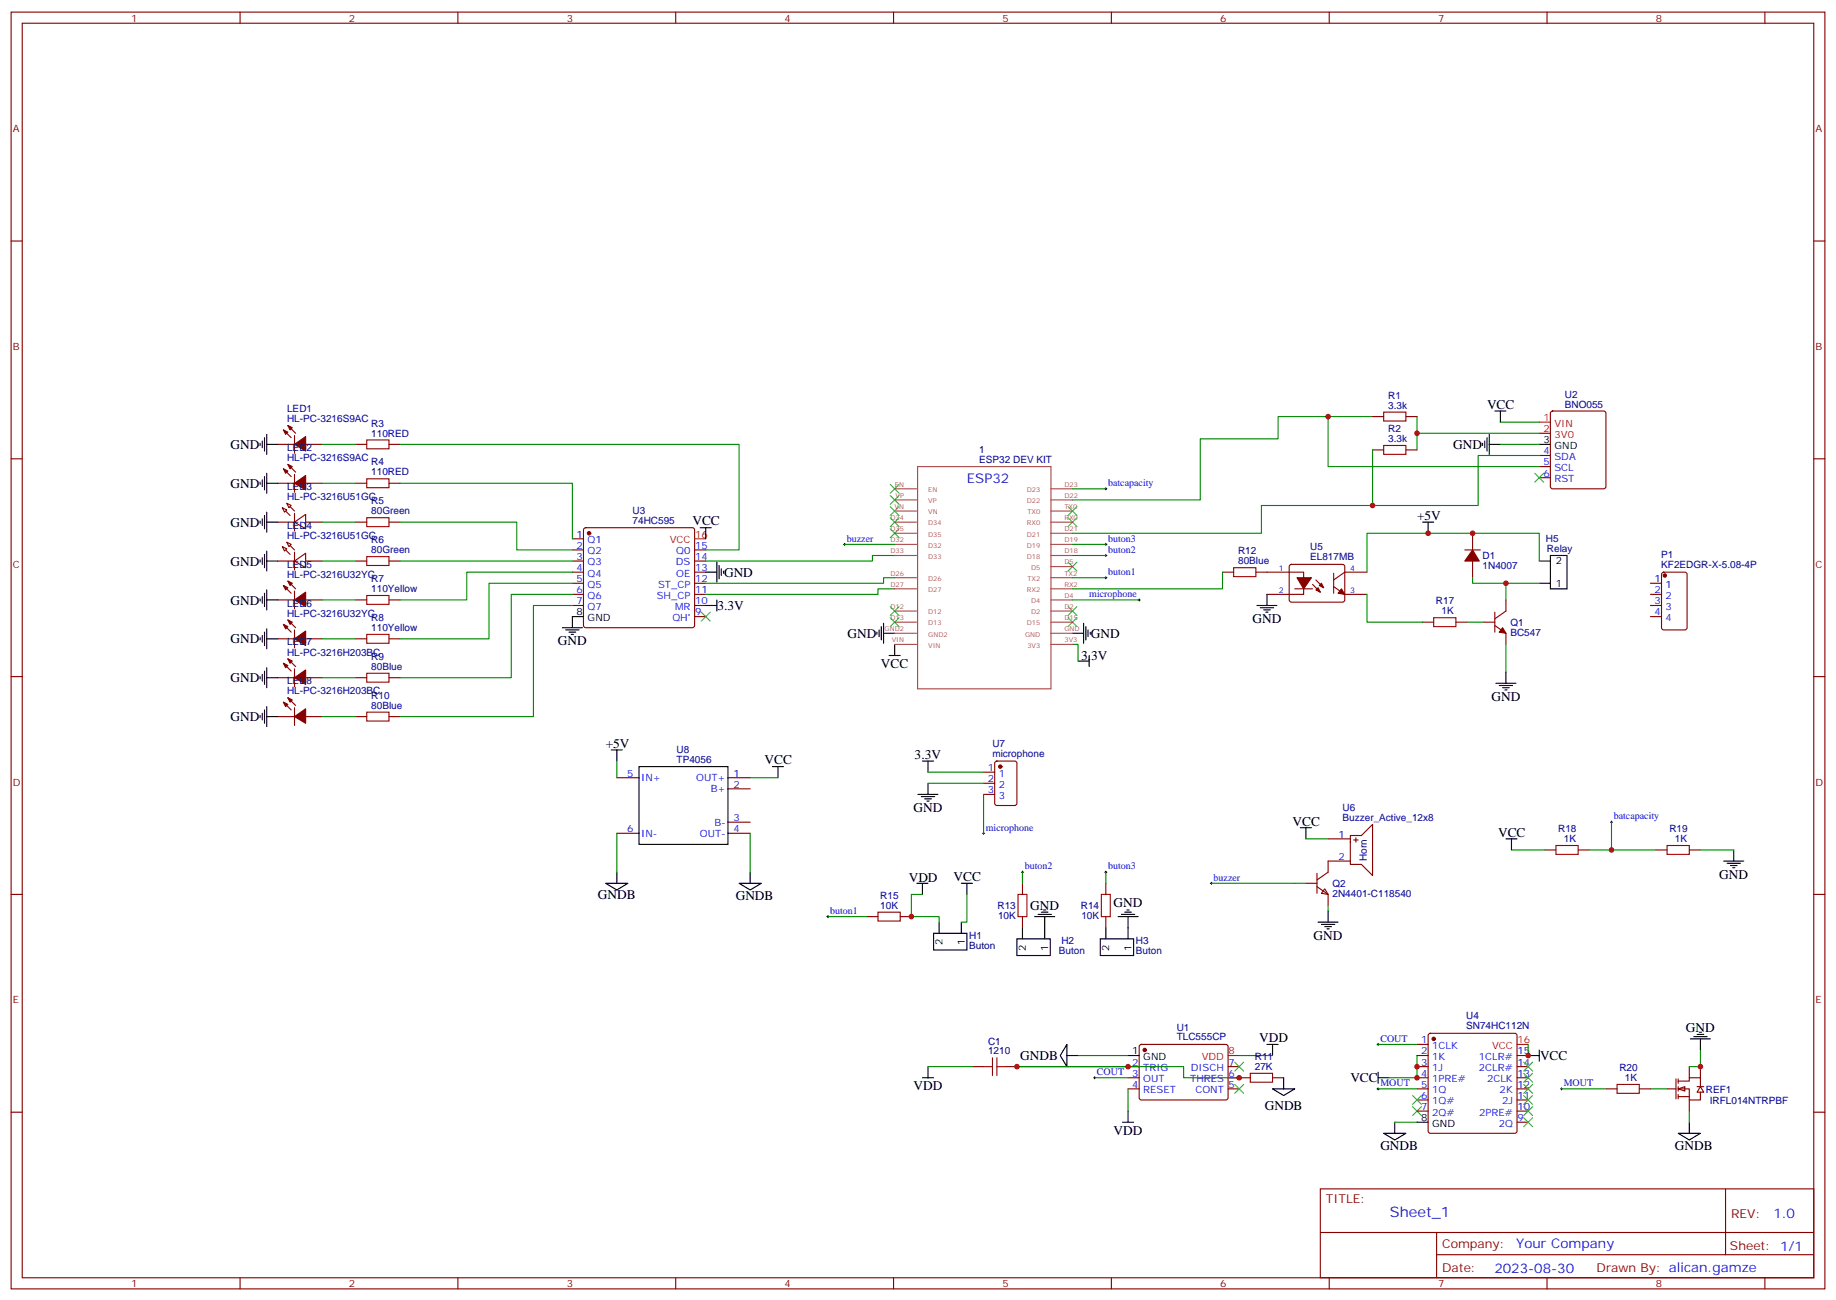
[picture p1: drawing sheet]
<svg xmlns="http://www.w3.org/2000/svg" width="583mm" height="413mm" viewBox="0 0 583 413" stroke-linecap="round" stroke-linejoin="round" font-family="sans-serif">
<g fill="none" stroke="#870000" stroke-width=".35">
<path d="M3.5 3.8h575.8v405.4h-575.8zM7.1 7.4h568.6v398.3h-568.6zM76.2 3.8v3.6M145.3 3.8v3.6M214.5 3.8v3.6M283.6 3.8v3.6M352.8 3.8v3.6M421.9 3.8v3.6M491.1 3.8v3.6M560.2 3.8v3.6M3.5 76.5h3.6M575.7 76.5h3.6"/>
<path d="M90 136.5l2.4 2.5M91.4 135.1l2.4 2.4M93.5 138.3v5.6M435.7 132.3h3.5M446.3 132.3h3.5M492.4 130.7l.4-.2h16.3l.5 .2 .2 .5v23.3l-.3 .5-.4 .2h-16.3l-.5-.2-.2-.5v-23.3zM3.5 145.7h3.6M88.2 141.1h5.3M88.2 153.4h5.3M90 148.8l2.4 2.5M91.4 147.4l2.4 2.5M93.5 150.6v5.6"/>
<path d="M97 141.1h5.3M97 153.4h5.3M112.9 141.1h3.5M112.9 153.4h3.5M123.5 141.1h3.5M123.5 153.4h3.5M435.7 142.8h3.5M446.3 142.8h3.5M488.6 151.7h3.5M488.6 148.1h3.5M488.6 144.6h3.5M575.7 145.7h3.6"/>
<path d="M112.9 178.1h3.5M112.9 165.8h3.5M123.5 178.1h3.5M123.5 165.8h3.5M181.7 171.1h3.5M181.7 174.6h3.5M181.7 178.1h3.5M185.4 167.7l.5-.2h33.9l.5 .2 .2 .5v30.4l-.2 .5-.5 .2h-33.9l-.5-.3-.2-.4v-30.4zM220.5 174.6h3.5M220.5 178.1h3.5M112.9 190.5h3.5M123.5 190.5h3.5"/>
<path d="M181.7 181.6h3.5M181.7 185.2h3.5M181.7 188.7h3.5M181.7 192.2h3.5M220.5 181.6h3.5M220.5 185.2h3.5M220.5 188.7h3.5M220.5 192.2h3.5M220.5 195.8h3.5M3.5 214.8h3.6M112.9 202.8h3.5M112.9 215.2h3.5"/>
<path d="M123.5 202.8h3.5M123.5 215.2h3.5M575.7 214.8h3.6M112.9 227.5h3.5M123.5 227.5h3.5M3.5 284h3.6M575.7 284h3.6M3.5 353.1h3.6M575.7 353.1h3.6M419.1 377.4h156.6v28.3h-156.6zM547.7 377.5v20.8M419.1 391.3h156.5"/>
<path d="M456 398.3h119.6M456 391.3v14.1M76.2 405.7v3.5M145.3 405.7v3.5M214.5 405.7v3.5M283.6 405.7v3.5M352.8 405.7v3.5M421.9 405.7v3.5M491.1 405.7v3.5M560.2 405.7v3.5"/>
</g>
<g fill="none" stroke="#000" stroke-width=".35">
<path d="M472 139v4.2M472.7 137.9v6.4M474.5 130.5h3.5M476.2 130.5v3.5M470.6 140.7v.7M471.3 140v2.1M472.7 141.1h3.5M488.6 141.1h3.5M222.2 167.5h3.6M224 167.5v3.6M227.5 178.5v6.3M228.2 179.5v4.3"/>
<path d="M178.5 199.3h6.4M179.6 200h4.2M185.2 195.8h-3.5v3.5M224 181.6h3.5M224 192.2h3.5M227.5 190.5v3.5M229 180.6v2.1M229.7 181.3v.7M279 200v2.1M279.8 198.9v4.3M280.5 197.9v6.3M344 197.9v6.3"/>
<path d="M344.7 198.9v4.3M345.4 200v2.1M180.6 200.7h2.1M181.3 201.4h.7M278.3 200.7v.7M280.5 201h3.5M282.2 208.1h3.6M284 204.6v3.5M340.4 201h3.6M346.1 200.7v.7"/>
</g>
<path d="M488.6 137.5h3.5M488.6 134h3.5M220.5 171.1h3.5" fill="none" stroke="#f00" stroke-width=".35"/>
<g fill="none" stroke="#008700" stroke-width=".35">
<path d="M421.6 132.3v15.8h67M435.7 132.3h-30v7h-24.7v19.4h-40.6M449.8 132.3v10.5M449.8 137.5h38.8M476.2 134h12.4M102.3 141.1h10.6M102.3 153.4h10.6M127 141.1h107.6v33.5h-10.6M127 153.4h54.7v17.7M435.7 142.8v17.7h-35.3v8.8h-60M476.2 141.1h12.4M488.6 144.6h-19.4v15.9h-33.5"/>
<path d="M127 165.8h37v8.8h17.7M127 178.1h54.7M181.7 181.6h-33.5v8.9h-21.2M181.7 185.2h-26.5v17.6h-28.2M181.7 188.7h-19.4v26.5h-35.3M181.7 192.2h-12.4v35.3h-42.3"/>
</g>
<path d="M116.4 139.7h7.1v2.8h-7.1zM439.2 130.8h7.1v2.9h-7.1zM116.4 152h7.1v2.8h-7.1zM439.2 141.4h7.1v2.9h-7.1zM116.4 164.4h7.1v2.8h-7.1zM116.4 176.7h7.1v2.8h-7.1zM116.4 189.1h7.1v2.8h-7.1zM116.4 201.4h7.1v2.8h-7.1zM116.4 213.7h7.1v2.9h-7.1zM116.4 226.1h7.1v2.8h-7.1z" fill="none" stroke="#a10000" stroke-width=".35"/>
<g fill="#870000" stroke="#870000" stroke-width=".35">
<path d="M90 136.5l1.4 .7-.7 .7z"/>
<path d="M91.4 135.1l1.4 .7-.7 .7z"/>
<path d="M93.5 141.1l3.5-2.5v4.6z"/>
<path d="M90 148.8l1.4 .7-.7 .7z"/>
<path d="M91.4 147.4l1.4 .7-.7 .7z"/>
<path d="M93.5 153.4l3.5-2.4v4.5z"/>
<circle cx="187" cy="169.3" r=".53"/>
</g>
<path d="M93.5 165.8l3.5-2.5v4.6z" fill="#fff" stroke="#870000" stroke-width=".35"/>
<path d="M93.5 162.9v5.7z" fill="#f00" stroke="#870000" stroke-width=".35"/>
<g fill="#870000" stroke="#870000" stroke-width=".35">
<path d="M92.1 160.8l1.4 1.4z"/>
<path d="M90.7 162.2l1.4 1.5z"/>
</g>
<g fill="#fff" stroke="#870000" stroke-width=".35">
<path d="M91 159.8l1.4 .7-.7 .7z"/>
<path d="M89.6 161.2l1.4 .7-.7 .7z"/>
</g>
<path d="M88.2 165.8h5.3M97 165.8h5.3" fill="none" stroke="#870000" stroke-width=".35"/>
<path d="M93.5 178.1l3.5-2.5v4.6z" fill="#fff" stroke="#870000" stroke-width=".35"/>
<path d="M93.5 175.3v5.6z" fill="#f00" stroke="#870000" stroke-width=".35"/>
<g fill="#870000" stroke="#870000" stroke-width=".35">
<path d="M92.1 173.2l1.4 1.4z"/>
<path d="M90.7 174.6l1.4 1.4z"/>
</g>
<g fill="#fff" stroke="#870000" stroke-width=".35">
<path d="M91 172.1l1.4 .7-.7 .7z"/>
<path d="M89.6 173.5l1.4 .7-.7 .7z"/>
</g>
<g fill="none" stroke="#870000" stroke-width=".35">
<path d="M88.2 178.1h5.3M97 178.1h5.3M88.2 190.5h5.3M90 185.9l2.4 2.4M90 198.2l2.4 2.5M91.4 184.5l2.4 2.4M91.4 196.8l2.4 2.5M93.5 187.6v5.7M93.5 200v5.6M97 190.5h5.3M88.2 202.8h5.3M88.2 215.2h5.3"/>
<path d="M90 210.6l2.4 2.4M91.4 209.2l2.4 2.4M93.5 212.3v5.7M97 202.8h5.3M97 215.2h5.3M88.2 227.5h5.3M90 222.9l2.4 2.5M91.4 221.5l2.4 2.5M93.5 224.7v5.6M97 227.5h5.3M358.1 338.6h3.5M361.8 331.8l.5-.2h27.1l.4 .7v16.5l-.7 .4-27.1-.1-.4-.6v-16.2z"/>
<path d="M389.8 338.6h3.5M539.8 338.6v3.6M358.1 342.2h3.5M358.1 345.7h3.5M389.8 342.2h3.5M389.8 345.7h3.5"/>
</g>
<g fill="#870000" stroke="#870000" stroke-width=".35">
<path d="M90 185.9l1.4 .7-.7 .7z"/>
<path d="M91.4 184.5l1.4 .7-.7 .7z"/>
<path d="M93.5 190.5l3.5-2.5v4.6z"/>
<path d="M90 198.2l1.4 .7-.7 .7z"/>
<path d="M91.4 196.8l1.4 .7-.7 .7z"/>
<path d="M93.5 202.8l3.5-2.5v4.6z"/>
<path d="M90 210.6l1.4 .7-.7 .7z"/>
<path d="M91.4 209.2l1.4 .7-.7 .7z"/>
<path d="M93.5 215.2l3.5-2.5v4.6z"/>
<path d="M90 222.9l1.4 .7-.7 .7z"/>
<path d="M91.4 221.5l1.4 .7-.7 .7z"/>
<path d="M93.5 227.5l3.5-2.5v4.6z"/>
<circle cx="363.4" cy="333.3" r=".53"/>
</g>
<path d="M102.3 178.1h10.6M102.3 165.8h10.6M284 176.4h-7.1v1.7h-52.9M102.3 190.5h10.6M284 186.9h-5.3v1.8h-54.7M284 183.4h-3.5v1.8h-56.5M102.3 215.2h10.6M102.3 202.8h10.6M340.4 204.6h1.8v5.3M102.3 227.5h10.6" fill="none" stroke="#008700" stroke-width=".35"/>
<g fill="none" stroke="#000" stroke-width=".35">
<path d="M84 139v4.2M84.7 137.9v6.4M82.5 140.7v.7M82.5 153.1v.7M83.3 140v2.1M83.3 152.4v2.1M84 151.3v4.2M84.7 141.1h3.5M84.7 150.2v6.4M84.7 153.4h3.5M82.5 165.4v.7M82.5 177.8v.7"/>
<path d="M83.3 164.7v2.1M83.3 177.1v2.1M84 163.7v4.2M84 176v4.2M84.7 162.6v6.3M84.7 174.9v6.4M84.7 165.8h3.5M84.7 178.1h3.5M82.5 190.1v.7M83.3 189.4v2.1M84 188.3v4.3M84.7 187.3v6.3"/>
<path d="M84.7 199.6v6.4M84.7 190.5h3.5M82.5 202.5v.7M82.5 214.8v.7M83.3 201.8v2.1M83.3 214.1v2.1M84 200.7v4.2M84 213v4.3M84.7 212v6.3M84.7 202.8h3.5M84.7 215.2h3.5M342.2 209.9h3.5"/>
<path d="M345.7 208.1v3.5M82.5 227.2v.7M83.3 226.4v2.2M84 225.4v4.2M84.7 224.3v6.4M84.7 227.5h3.5M358.1 335.1h3.5"/>
</g>
<g fill="none" stroke="#3c3" stroke-width=".35">
<path d="M282.6 153.8l2.8 2.8M282.6 157.3l2.8 2.8M285.4 153.8l-2.8 2.8M285.4 157.3l-2.8 2.8M487.2 150.2l2.8 2.9M490 150.2l-2.8 2.9M282.6 160.8l2.8 2.9M282.6 164.4l2.8 2.8M282.6 167.9l2.8 2.8M285.4 160.8l-2.8 2.9M285.4 164.4l-2.8 2.8M285.4 167.9l-2.8 2.8"/>
<path d="M339 160.8l2.8 2.9M339 164.4l2.8 2.8M339 178.5l2.8 2.8M341.8 160.8l-2.8 2.9M341.8 164.4l-2.8 2.8M341.8 178.5l-2.8 2.8M222.6 194.3l2.8 2.9M225.4 194.3l-2.8 2.9M282.6 192.6l2.8 2.8M282.6 196.1l2.8 2.8M285.4 192.6l-2.8 2.8M285.4 196.1l-2.8 2.8"/>
<path d="M339 192.6l2.8 2.8M339 196.1l2.8 2.8M341.8 192.6l-2.8 2.8M341.8 196.1l-2.8 2.8"/>
</g>
<g fill="none" stroke="#a64a4a" stroke-width=".35">
<path d="M284 158.7h6.9M284 155.2h6.9M291.3 148.1h42.3v70.6h-42.3zM333.5 158.7h6.9M333.5 155.2h6.9M284 176.4h6.9M284 172.8h6.9M284 169.3h6.9M284 165.8h6.9M284 162.2h6.9M333.5 179.9h6.9M333.5 176.4h6.9"/>
<path d="M333.5 172.8h6.9M333.5 169.3h6.9M333.5 165.8h6.9M333.5 162.2h6.9M284 197.5h6.9M284 194h6.9M284 186.9h6.9M284 183.4h6.9M333.5 197.5h6.9M333.5 194h6.9M333.5 190.5h6.9M333.5 186.9h6.9"/>
<path d="M333.5 183.4h6.9M284 204.6h6.9M284 201h6.9M333.5 204.6h6.9M333.5 201h6.9"/>
</g>
<path d="M389.8 335.1h3.5" fill="none" stroke="#f00" stroke-width=".35"/>
<path d="M532.7 345.7l2.1-.7v1.4z" fill="#fff" stroke="#870000" stroke-width=".35"/>
<g fill="none" stroke="#870000" stroke-width=".35">
<path d="M409.5 179.4l.4-.2h16.5l.5 .7-.1 10.8-.6 .5-16.5-.1-.5-.6v-10.6zM465 174.6h4.9M467.4 169.3v5.3M467.4 178.1v5.3M388.1 181.6h3.5M398.6 181.6h15.2v7.1h-11.6M411 186.9h5.6M416.6 185.5l2.5 2.5M417.7 184.1l2.5 2.5M423.3 182v6.3M423.3 186.2l3.6 2.5h7M433.9 181.6h-7l-3.6 2.5"/>
<path d="M451.6 197.5h3.5M462.1 197.5h3.6M471 197.5h3.5M474.5 194.3v6.4M474.5 198.6l3.5 2.4v3.6M478 190.5v3.5l-3.5 2.5M523.9 188.7h3.5M523.9 195.8h3.5M523.9 192.2h3.5M523.9 185.2h3.5M527.6 181.9l.5-.3h6.7l.7 .5v17.2l-.4 .6-7 .1-.6-.5-.1-17.1zM195.8 246.9h7"/>
<path d="M231.1 246.9h7M231.1 250.4h7M312.2 245.1h3.5M312.2 248.7h3.5M312.2 252.2h3.5M316 241.8l.4-.2h5.7l.6 .4 .1 13-.5 .7h-5.9l-.6-.4-.1-13zM195.8 264.5h7M231.1 264.5h7M231.1 261h7M418 277.2v6.4M421.6 266.3h7M428.6 265.3h3.6l3.5-3.6v16.3l-3.5-3.6h-3.6z"/>
<path d="M428.6 273.4h-7v3.5l-3.6 2.5M429.7 266.7h1.4M430.4 266v1.4M490.4 269.8h3.5M500.9 269.8h3.6M525.6 269.8h3.6M536.2 269.8h3.6M275.2 291h3.5M285.8 291h3.5M324.6 280.4v3.6M324.6 291v3.5M351 280.4v3.6"/>
<path d="M351 291v3.5M414.5 280.4h3.5M418 281.5l3.6 2.5v3.5M420.5 282.2l1.1 1.8-2.1-.4zM308.7 338.6h3.5M319.3 338.6h3.5M449.8 338.6h3.5M449.8 331.6h3.5M449.8 335.1h3.5M453.6 328.3l.4-.3h26.8l.5 .3 .2 .5v30.3l-.2 .5-.5 .2h-26.8l-.5-.2-.2-.5v-30.3zM481.5 338.6h3.6M481.5 335.1h3.6"/>
<path d="M536.2 338.6v3.6M393.3 342.2h3.6M403.9 342.2h3.6M449.8 345.7h3.5M449.8 342.2h3.5M449.8 349.2h3.5M449.8 352.7h3.5M481.5 345.7h3.6M481.5 342.2h3.6M481.5 349.2h3.6M481.5 352.7h3.6M481.5 356.3h3.6"/>
<path d="M509.8 345.7h3.5M520.3 345.7h3.6M529.2 345.7h2.8M532 342.5v6.4M532.7 343.2h3.5v-1h3.6v2.8M532.7 345.7h3.5v3.5h3.6v-2.5M532.7 348.2h3.5M532.7 342.5v1.4M532.7 345v1.4M532.7 347.5v1.4M536.2 349.2v3.5M538.7 345h2.1"/>
<path d="M539.8 345l1 1.7h-2.1z"/>
</g>
<g fill="none" stroke="#000" stroke-width=".35">
<path d="M451.6 165.8h3.5M453.3 165.8v3.5M488.6 178.1h3.5M492.1 176.4h5.3v10.5h-5.3zM399 192.2h6.3M400 192.9h4.3M401.1 193.6h2.1M401.8 194.3h.7M402.2 188.7v3.5M488.6 185.2h3.5M474.8 216.9h6.4M475.9 217.6h4.2"/>
<path d="M477 218.3h2.1M477.7 219h.7M478 213.4v3.5M194 238.1h3.6M195.8 238.1v3.5M202.8 243.4h28.3v24.7h-28.3zM245.2 243.4h3.5M246.9 243.4v3.5M291.4 252.2h6.3M292.5 252.9h4.2M292.8 241.6h3.5M293.5 253.6h2.1"/>
<path d="M294.2 254.3h.7M294.6 241.6v3.5M294.6 248.7v3.5M195.8 276.9v3.5M238.1 276.9v3.5M412.7 262.8h3.6M414.5 262.8v3.5M478 266.3h3.5M479.8 266.3v3.5M547.2 273.4h6.3M548.2 274.1h4.2M549.3 274.8h2.1"/>
<path d="M550 275.5h.7M550.3 269.8v3.6M192.3 280.4h7l-3.5 2.1zM234.6 280.4h7.1l-3.6 2.1zM291 280.4h3.6M292.8 280.4v3.6M296.3 296.3h10.6v5.3h-10.6zM298.1 292.8v3.5M305.2 292.8v3.5M305.2 280.4h3.5M306.9 280.4v3.6M322.8 298.1h10.6v5.3h-10.6z"/>
<path d="M324.6 294.5v3.6M328.4 291h6.4M329.5 290.3h4.2M330.6 289.6h2.1M331.3 288.9h.7M331.6 291v7.1M349.2 298.1h10.6v5.3h-10.6zM351 294.5v3.6M354.9 291h6.3M356 290.3h4.2M357 289.6h2.1M357.7 288.9h.7"/>
<path d="M358.1 291v7.1M418.4 292.8h6.3M419.5 293.5h4.2M420.5 294.2h2.1M421.2 294.9h.7M421.6 289.2v3.6M294.6 338.6v3.6M338.7 331.6v7l-2.2-3.5zM338.7 335.1h3.5M402.2 331.6h3.5M403.9 331.6v3.5M485.1 335.1h3.5"/>
<path d="M488.6 333.3v3.6M536.6 329.8h6.3M537.6 329.1h4.3M538.7 328.4h2.1M539.4 327.7h.7M539.8 329.8v3.5M292.8 342.2h3.5M356.3 356.3h3.5M358.1 352.7v3.6M403.9 345.7h7.1l-3.5 2.1zM407.5 342.2v3.5M437.4 342.2h3.6"/>
<path d="M437.4 340.4v3.5M439.2 359.8h7.1l-3.6 2.1zM442.7 356.3v3.5M449.8 356.3h3.5M532.7 359.8h7.1l-3.6 2.1zM536.2 356.3v3.5"/>
</g>
<g fill="none" stroke="#008700" stroke-width=".35">
<path d="M340.4 155.2h10.6M268.1 172.8h15.9M340.4 176.4h10.6M340.4 172.8h10.6M488.6 178.1v-8.8h-54.7v12.3M340.4 183.4h10.6M340.4 190.5h21.2M388.1 181.6v5.3h-47.7M433.9 188.7v8.8h17.7M465.7 197.5h5.3M467.4 183.4v1.8h21.2M478 185.2v5.3"/>
<path d="M478 204.6v8.8M195.8 241.6v5.3M238.1 246.9h8.8M294.6 245.1h17.6M294.6 248.7h17.6M312.2 252.2v12.3M195.8 264.5v12.4M238.1 264.5v12.4M324.6 276.9v3.5M351 276.9v3.5M414.5 266.3h7.1M479.8 269.8h10.6"/>
<path d="M504.5 269.8h21.1M511.5 261v8.8M539.8 269.8h10.5M262.8 291h12.4M292.8 284h-3.5v7h8.8v1.8M306.9 284v8.8h-1.7M384.5 280.4h30M421.6 287.5v1.7M294.6 338.6h14.1M342.2 335.1h15.9M358.1 338.6h-35.3h52.9v3.6h17.6M393.3 335.1h10.6"/>
<path d="M437.4 331.6h12.4M449.8 335.1v7.1h-8.8M485.1 331.6v3.5M539.8 333.3v5.3h-3.6M347.5 342.2h10.6M358.1 345.7v7M437.4 345.7h12.4M442.7 356.3h7.1M495.7 345.7h14.1M523.9 345.7h5.3M536.2 352.7v3.6"/>
</g>
<g fill="none" stroke="#000" stroke-width=".32">
<path d="M350.7 155.2h.7M351 154.8v.7M267.8 172.8h.7M268.1 172.5v.7M350.7 176.4h.7M350.7 172.8h.7M351 172.5v.7M351 176v.7M350.7 183.4h.7M351 183.1v.7M361.2 190.5h.7M361.6 190.1v.7"/>
<path d="M311.9 264.5h.7M312.2 264.2v.7M324.2 276.9h.7M324.6 276.5v.7M350.7 276.9h.7M351 276.5v.7M511.2 261h.7M511.5 260.7v.7M262.5 291h.7M262.8 290.7v.7M384.2 280.4h.7M384.5 280.1v.7"/>
<path d="M437.1 331.6h.7M437.4 331.2v.7M347.1 342.2h.7M347.5 341.8v.7M437.1 345.7h.7M437.4 345.3v.7M495.3 345.7h.7M495.7 345.3v.7"/>
</g>
<g fill="none" stroke="#3c3" stroke-width=".35">
<path d="M391.9 337.2l2.9 2.8M394.8 337.2l-2.9 2.8M483.7 337.2l2.8 2.8M486.5 337.2l-2.8 2.8M391.9 344.3l2.9 2.8M394.8 344.3l-2.9 2.8M448.4 351.3l2.8 2.9M448.4 347.8l2.8 2.8M451.2 351.3l-2.8 2.9M451.2 347.8l-2.8 2.8M483.7 354.9l2.8 2.8M483.7 351.3l2.8 2.9"/>
<path d="M483.7 347.8l2.8 2.8M483.7 344.3l2.8 2.8M483.7 340.7l2.8 2.9M486.5 354.9l-2.8 2.8M486.5 351.3l-2.8 2.9M486.5 347.8l-2.8 2.8M486.5 344.3l-2.8 2.8M486.5 340.7l-2.8 2.9"/>
</g>
<g fill="none" stroke="#a10000" stroke-width=".35">
<path d="M391.6 180.2h7v2.9h-7zM455.1 196.1h7v2.8h-7zM493.9 268.4h7v2.9h-7zM529.2 268.4h7v2.9h-7zM278.7 289.6h7.1v2.8h-7.1zM323.1 284h2.9v7h-2.9zM349.6 284h2.8v7h-2.8zM312.2 338.6h2.8M315 335.8v5.7M316.4 338.6h2.9M316.4 335.8v5.7M396.9 340.7h7v2.9h-7z"/>
<path d="M513.3 344.3h7v2.8h-7z"/>
</g>
<g fill="#870000" stroke="#870000" stroke-width=".35">
<path d="M411.7 183.4h4.6l-2.5 3.5z"/>
<path d="M418.7 185.9l.8-.7 .7 1.4z"/>
<path d="M417.7 187.3l.7-.7 .7 1.4z"/>
<path d="M425.8 186.9l1.1 1.8-2.2-.4z"/>
<path d="M467.4 174.6l2.1 3.5h-4.5z"/>
<path d="M477 199.3l1 1.7-2.1-.3z"/>
<circle cx="455.1" cy="329.8" r=".53"/>
<circle cx="528.5" cy="182.7" r=".53"/>
<circle cx="317.5" cy="243.4" r=".53"/>
</g>
<path d="M481.5 331.6h3.6" fill="none" stroke="#f00" stroke-width=".35"/>
<g fill="#c00">
<circle cx="449.8" cy="137.5" r=".88"/>
<circle cx="435.7" cy="160.5" r=".88"/>
<circle cx="421.6" cy="132.3" r=".88"/>
<circle cx="539.8" cy="338.6" r=".88"/>
<circle cx="393.3" cy="342.2" r=".88"/>
<circle cx="358.1" cy="338.6" r=".88"/>
<circle cx="322.8" cy="338.6" r=".88"/>
<circle cx="449.8" cy="338.6" r=".88"/>
<circle cx="449.8" cy="342.2" r=".88"/>
<circle cx="485.1" cy="335.1" r=".88"/>
<circle cx="289.3" cy="291" r=".88"/>
<circle cx="453.3" cy="169.3" r=".88"/>
<circle cx="467.4" cy="169.3" r=".88"/>
<circle cx="478" cy="185.2" r=".88"/>
<circle cx="511.5" cy="269.8" r=".88"/>
</g>
<text font-size="4.6" fill="#00f" x="441.2" y="386.5">Sheet_1</text>
<g font-size="4.2">
<text x="472" y="129.8">VCC</text>
<text x="73.2" y="142.6">GND</text>
<text x="461.3" y="142.5">GND</text>
<text x="73.2" y="154.9">GND</text>
<text x="73.2" y="167.3">GND</text>
<text x="219.8" y="166.8">VCC</text>
<text x="449.8" y="165.1">+5V</text>
<text x="73.2" y="179.6">GND</text>
<text x="229.8" y="183.1">GND</text>
<text x="73.2" y="191.9">GND</text>
<text x="227.7" y="193.7">3.3V</text>
<text x="397.6" y="197.9">GND</text>
<text x="269" y="202.5">GND</text>
<text x="346.3" y="202.5">GND</text>
<text x="73.2" y="204.3">GND</text>
<text x="177.1" y="204.9">GND</text>
<text x="343.2" y="209.5">3.3V</text>
<text x="279.6" y="212.1">VCC</text>
<text x="73.2" y="216.6">GND</text>
<text x="473.4" y="222.6">GND</text>
<text x="73.2" y="229">GND</text>
<text x="192.3" y="237.4">+5V</text>
<text x="242.7" y="242.7">VCC</text>
<text x="290.3" y="240.9">3.3V</text>
<text x="290" y="257.8">GND</text>
<text x="410.3" y="262.1">VCC</text>
<text x="475.5" y="265.6">VCC</text>
<text x="288.5" y="280.1">VDD</text>
<text x="302.7" y="279.7">VCC</text>
<text x="545.7" y="279">GND</text>
<text x="189.8" y="285.4">GNDB</text>
<text x="233.5" y="285.7">GNDB</text>
<text x="353.5" y="287.9">GND</text>
<text x="327" y="288.8">GND</text>
<text x="417" y="298.4">GND</text>
<text x="535.2" y="327.7">GND</text>
<text x="399.7" y="330.9">VDD</text>
<text x="323.8" y="336.5">GNDB</text>
<text x="488.8" y="336.5">VCC</text>
<text x="290" y="346.1">VDD</text>
<text x="428.6" y="343.6">VCC</text>
<text x="401.5" y="352.4">GNDB</text>
<text x="353.5" y="360.2">VDD</text>
<text x="438.1" y="365.1">GNDB</text>
<text x="531.6" y="365.1">GNDB</text>
</g>
<g font-size="4.2" fill="#00f">
<text x="306.9" y="153.4">ESP32</text>
<text x="562.9" y="386.7">1.0</text>
<text x="481.3" y="396.3">Your Company</text>
<text x="474.4" y="404.1">2023-08-30</text>
</g>
<g font-size="3.9" fill="#800">
<text x="420.9" y="382">TITLE:</text>
<text x="549.5" y="386.7">REV:</text>
<text x="457.8" y="396.2">Company:</text>
<text x="549.1" y="396.8">Sheet: 1/1</text>
<text x="457.8" y="403.9">Date:</text>
<text x="506.8" y="404">Drawn By: alican.gamze</text>
</g>
<g font-size="3.2" fill="#800">
<text x="41.6" y="6.8">1</text>
<text x="110.8" y="6.8">2</text>
<text x="179.9" y="6.8">3</text>
<text x="249.1" y="6.8">4</text>
<text x="318.2" y="6.8">5</text>
<text x="387.3" y="6.8">6</text>
<text x="456.5" y="6.8">7</text>
<text x="525.6" y="6.8">8</text>
<text x="4.1" y="41.9">A</text>
<text x="576.3" y="41.9">A</text>
<text x="4.1" y="111.1">B</text>
<text x="576.3" y="111.1">B</text>
<text x="4.1" y="180.2">C</text>
<text x="576.3" y="180.2">C</text>
<text x="4.1" y="249.4">D</text>
<text x="576.3" y="249.4">D</text>
<text x="4.1" y="318.5">E</text>
<text x="576.3" y="318.5">E</text>
<text x="41.6" y="408.7">1</text>
<text x="110.8" y="408.7">2</text>
<text x="179.9" y="408.7">3</text>
<text x="249.1" y="408.7">4</text>
<text x="318.2" y="408.7">5</text>
<text x="387.3" y="408.7">6</text>
<text x="456.5" y="408.7">7</text>
<text x="525.6" y="408.7">8</text>
</g>
<g font-size="3.2" fill="#000080">
<text x="91.1" y="130.8">LED1</text>
<text x="440.6" y="129.8">3.3k</text>
<text x="440.6" y="126.6">R1</text>
<text x="496.7" y="129.4">BNO055</text>
<text x="496.7" y="126.3">U2</text>
<text x="91.1" y="134">HL-PC-3216S9AC</text>
<text x="117.8" y="135.4">R3</text>
<text x="440.6" y="137.2">R2</text>
<text x="91.1" y="143.2">LED2</text>
<text x="117.8" y="138.6">110RED</text>
<text x="310.8" y="143.9">1</text>
<text x="440.6" y="140.4">3.3k</text>
<text x="91.1" y="146.4">HL-PC-3216S9AC</text>
<text x="117.8" y="147.8">R4</text>
<text x="310.8" y="147.1">ESP32 DEV KIT</text>
<text x="91.1" y="155.5">LED3</text>
<text x="117.8" y="151">110RED</text>
<text x="91.1" y="158.7">HL-PC-3216U51GC</text>
<text x="117.8" y="160.1">R5</text>
<text x="91.1" y="167.9">LED4</text>
<text x="117.8" y="163.3">80Green</text>
<text x="200.8" y="166.3">74HC595</text>
<text x="200.8" y="163.1">U3</text>
<text x="91.1" y="171.1">HL-PC-3216U51GC</text>
<text x="117.8" y="172.5">R6</text>
<text x="490.7" y="172.1">H5</text>
<text x="117.8" y="175.6">80Green</text>
<text x="393" y="179.2">80Blue</text>
<text x="393" y="176">R12</text>
<text x="415.9" y="177.7">EL817MB</text>
<text x="415.9" y="174.7">U5</text>
<text x="470.6" y="177.5">D1</text>
<text x="491" y="175.3">Relay</text>
<text x="527.3" y="177.2">P1</text>
<text x="91.1" y="183.4">HL-PC-3216U32YC</text>
<text x="91.1" y="180.2">LED5</text>
<text x="117.8" y="184.8">R7</text>
<text x="470.6" y="180.7">1N4007</text>
<text x="527.3" y="180.4">KF2EDGR-X-5.08-4P</text>
<text x="117.8" y="188">110Yellow</text>
<text x="455.8" y="191.9">R17</text>
<text x="91.1" y="195.8">HL-PC-3216U32YC</text>
<text x="91.1" y="192.6">LED6</text>
<text x="117.8" y="197.2">R8</text>
<text x="457.6" y="195.1">1K</text>
<text x="117.8" y="200.3">110Yellow</text>
<text x="479.4" y="201.8">BC547</text>
<text x="479.4" y="198.6">Q1</text>
<text x="91.1" y="208.1">HL-PC-3216H203BC</text>
<text x="91.1" y="204.9">LED7</text>
<text x="117.8" y="209.5">R9</text>
<text x="117.8" y="212.7">80Blue</text>
<text x="91.1" y="220.5">HL-PC-3216H203BC</text>
<text x="91.1" y="217.3">LED8</text>
<text x="117.8" y="221.9">R10</text>
<text x="117.8" y="225">80Blue</text>
<text x="214.8" y="239.1">U8</text>
<text x="315" y="237.1">U7</text>
<text x="214.8" y="242.1">TP4056</text>
<text x="315" y="240.3">microphone</text>
<text x="426.2" y="257.6">U6</text>
<text x="426.2" y="260.7">Buzzer_Active_12x8</text>
<text x="494.6" y="264.2">R18</text>
<text x="496.4" y="267.4">1K</text>
<text x="529.9" y="264.2">R19</text>
<text x="531.7" y="267.4">1K</text>
<text x="433.9" y="273.4" transform="rotate(-90 433.9 273.4)">Horn</text>
<text x="423" y="281.6">Q2</text>
<text x="279.4" y="285.3">R15</text>
<text x="423" y="284.7">2N4401-C118540</text>
<text x="279.4" y="288.5">10K</text>
<text x="316.6" y="288.6">R13</text>
<text x="316.8" y="291.8">10K</text>
<text x="343.1" y="288.6">R14</text>
<text x="343.2" y="291.8">10K</text>
<text x="307.6" y="298">H1</text>
<text x="336.9" y="299.8">H2</text>
<text x="360.5" y="299.7">H3</text>
<text x="307.6" y="301.1">Buton</text>
<text x="336.1" y="302.7">Buton</text>
<text x="360.5" y="302.9">Buton</text>
<text x="465.4" y="323.6">U4</text>
<text x="373.5" y="327.3">U1</text>
<text x="465.4" y="326.8">SN74HC112N</text>
<text x="313.6" y="334.8">1210</text>
<text x="313.6" y="331.6">C1</text>
<text x="373.5" y="330.3">TLC555CP</text>
<text x="398.3" y="339.7">27K</text>
<text x="398.3" y="336.5">R11</text>
<text x="514" y="340">R20</text>
<text x="515.8" y="343.2">1K</text>
<text x="541.5" y="346.9">REF1</text>
<text x="542.7" y="350.3">IRFL014NTRPBF</text>
</g>
<g font-size="3.2" fill="#f00">
<text x="489.9" y="137.2">2</text>
<text x="489.9" y="133.7">1</text>
<text x="493.4" y="135.4">VIN</text>
<text x="493.4" y="139">3V0</text>
<text x="212.6" y="172.5">VCC</text>
<text x="220.7" y="170.7">16</text>
<text x="390" y="334.8">8</text>
<text x="473.6" y="333">VCC</text>
<text x="481.7" y="331.2">16</text>
<text x="381.5" y="336.5">VDD</text>
</g>
<g font-size="3.2">
<text x="489.9" y="140.7">3</text>
<text x="493.4" y="142.5">GND</text>
<text x="493.9" y="179.2">2</text>
<text x="493.9" y="186.2">1</text>
<text x="183" y="195.4">8</text>
<text x="186.5" y="197.2">GND</text>
<text x="299.2" y="300.1" transform="rotate(-90 299.2 300.1)">2</text>
<text x="306.2" y="300.1" transform="rotate(-90 306.2 300.1)">1</text>
<text x="325.6" y="301.8" transform="rotate(-90 325.6 301.8)">2</text>
<text x="332.7" y="301.8" transform="rotate(-90 332.7 301.8)">1</text>
<text x="352.1" y="301.8" transform="rotate(-90 352.1 301.8)">2</text>
<text x="359.1" y="301.8" transform="rotate(-90 359.1 301.8)">1</text>
<text x="359.4" y="334.8">1</text>
<text x="362.9" y="336.5">GND</text>
<text x="451.1" y="355.9">8</text>
<text x="454.6" y="357.7">GND</text>
</g>
<g font-size="3.2" fill="#00f">
<text x="489.9" y="147.8">5</text>
<text x="489.9" y="144.3">4</text>
<text x="493.4" y="149.5">SCL</text>
<text x="493.4" y="146">SDA</text>
<text x="351.7" y="154.3">batcapacity</text>
<text x="489.9" y="151.3">6</text>
<text x="493.4" y="153.1">RST</text>
<text x="183" y="170.7">1</text>
<text x="186.5" y="172.5">Q1</text>
<text x="268.8" y="171.9">buzzer</text>
<text x="351.7" y="171.9">buton3</text>
<text x="183" y="174.2">2</text>
<text x="183" y="177.8">3</text>
<text x="186.5" y="176">Q2</text>
<text x="186.5" y="179.5">Q3</text>
<text x="214.6" y="179.5">DS</text>
<text x="214.7" y="176">Q0</text>
<text x="220.7" y="177.8">14</text>
<text x="220.7" y="174.2">15</text>
<text x="351.7" y="175.5">buton2</text>
<text x="183" y="181.3">4</text>
<text x="183" y="184.8">5</text>
<text x="186.5" y="183.1">Q4</text>
<text x="214.7" y="183.1">OE</text>
<text x="220.7" y="184.8">12</text>
<text x="220.7" y="181.3">13</text>
<text x="351.7" y="182.5">buton1</text>
<text x="525.2" y="184.8">1</text>
<text x="183" y="188.3">6</text>
<text x="183" y="191.9">7</text>
<text x="186.5" y="186.6">Q5</text>
<text x="186.5" y="190.1">Q6</text>
<text x="208.5" y="190.1">SH_CP</text>
<text x="208.9" y="186.6">ST_CP</text>
<text x="220.7" y="191.9">10</text>
<text x="220.7" y="188.3">11</text>
<text x="345.7" y="189.6">microphone</text>
<text x="525.2" y="191.9">3</text>
<text x="525.2" y="188.3">2</text>
<text x="528.7" y="190.1">2</text>
<text x="528.7" y="186.6">1</text>
<text x="186.5" y="193.6">Q7</text>
<text x="213.4" y="197.2">QH'</text>
<text x="214.3" y="193.6">MR</text>
<text x="220.7" y="195.4">9</text>
<text x="525.2" y="195.4">4</text>
<text x="528.7" y="197.2">4</text>
<text x="528.7" y="193.6">3</text>
<text x="313.5" y="244.8">1</text>
<text x="199.1" y="246.6">5</text>
<text x="203.6" y="248">IN+</text>
<text x="221" y="248">OUT+</text>
<text x="225.6" y="251.5">B+</text>
<text x="232.8" y="246.6">1</text>
<text x="232.8" y="250.1">2</text>
<text x="313.5" y="248.3">2</text>
<text x="313.5" y="251.8">3</text>
<text x="317" y="246.6">1</text>
<text x="317" y="250.1">2</text>
<text x="317" y="253.6">3</text>
<text x="226.7" y="262.1">B-</text>
<text x="232.8" y="260.7">3</text>
<text x="312.9" y="263.7">microphone</text>
<text x="512.2" y="260.1">batcapacity</text>
<text x="199.1" y="264.2">6</text>
<text x="203.6" y="265.6">IN-</text>
<text x="222.1" y="265.6">OUT-</text>
<text x="232.8" y="264.2">4</text>
<text x="424.8" y="266">1</text>
<text x="424.8" y="273">2</text>
<text x="325.3" y="276">buton2</text>
<text x="351.7" y="276">buton3</text>
<text x="385.2" y="279.5">buzzer</text>
<text x="263.5" y="290.1">buton1</text>
<text x="438.1" y="330.7">COUT</text>
<text x="451.1" y="331.2">1</text>
<text x="451.1" y="334.8">2</text>
<text x="454.6" y="333">1CLK</text>
<text x="481.7" y="334.8">15</text>
<text x="348.2" y="341.3">COUT</text>
<text x="359.4" y="338.3">2</text>
<text x="359.4" y="341.8">3</text>
<text x="362.9" y="340">TRIG</text>
<text x="378" y="340">DISCH</text>
<text x="390" y="341.8">6</text>
<text x="390" y="338.3">7</text>
<text x="451.1" y="338.3">3</text>
<text x="451.1" y="341.8">4</text>
<text x="454.6" y="336.5">1K</text>
<text x="454.6" y="340">1J</text>
<text x="469.4" y="340">2CLR#</text>
<text x="469.4" y="336.5">1CLR#</text>
<text x="481.7" y="341.8">13</text>
<text x="481.7" y="338.3">14</text>
<text x="359.4" y="345.3">4</text>
<text x="362.9" y="343.6">OUT</text>
<text x="362.9" y="347.1">RESET</text>
<text x="377.8" y="343.6">THRES</text>
<text x="379.5" y="347.1">CONT</text>
<text x="390" y="345.3">5</text>
<text x="438.1" y="344.8">MOUT</text>
<text x="451.1" y="345.3">5</text>
<text x="454.6" y="343.6">1PRE#</text>
<text x="454.6" y="347.1">1Q</text>
<text x="472" y="343.6">2CLK</text>
<text x="476" y="347.1">2K</text>
<text x="481.7" y="345.3">12</text>
<text x="496.4" y="344.8">MOUT</text>
<text x="451.1" y="348.9">6</text>
<text x="451.1" y="352.4">7</text>
<text x="454.6" y="350.6">1Q#</text>
<text x="476.8" y="350.6">2J</text>
<text x="481.7" y="352.4">10</text>
<text x="481.7" y="348.9">11</text>
<text x="454.6" y="354.2">2Q#</text>
<text x="469.5" y="354.2">2PRE#</text>
<text x="475.7" y="357.7">2Q</text>
<text x="481.7" y="355.9">9</text>
</g>
<g font-size="2.5" fill="#00f">
<text x="405.9" y="181.3">1</text>
<text x="428.6" y="181.3">4</text>
<text x="405.9" y="188.3">2</text>
<text x="428.6" y="188.3">3</text>
</g>
<g font-size="2.1" fill="#a54b4b">
<text x="284.1" y="154.5">EN</text>
<text x="337.9" y="154.5">D23</text>
<text x="284" y="161.5">VN</text>
<text x="284.3" y="158">VP</text>
<text x="294.6" y="159.8">VP</text>
<text x="294.6" y="156.2">EN</text>
<text x="325.9" y="159.8">D22</text>
<text x="325.9" y="156.2">D23</text>
<text x="337.9" y="161.5">TX0</text>
<text x="337.9" y="158">D22</text>
<text x="282.7" y="165.1">D34</text>
<text x="294.6" y="166.8">D34</text>
<text x="294.6" y="163.3">VN</text>
<text x="326" y="166.8">RX0</text>
<text x="326.1" y="163.3">TX0</text>
<text x="337.9" y="165.1">RX0</text>
<text x="282.7" y="172.1">D32</text>
<text x="282.7" y="168.6">D35</text>
<text x="294.6" y="173.9">D32</text>
<text x="294.6" y="170.3">D35</text>
<text x="325.9" y="173.9">D19</text>
<text x="325.9" y="170.3">D21</text>
<text x="337.9" y="172.1">D19</text>
<text x="337.9" y="168.6">D21</text>
<text x="282.7" y="175.7">D33</text>
<text x="294.6" y="177.4">D33</text>
<text x="325.9" y="177.4">D18</text>
<text x="337.9" y="179.2">D5</text>
<text x="337.9" y="175.7">D18</text>
<text x="282.7" y="182.7">D26</text>
<text x="294.6" y="184.4">D26</text>
<text x="326.1" y="184.4">TX2</text>
<text x="327.3" y="180.9">D5</text>
<text x="337.9" y="182.7">TX2</text>
<text x="282.7" y="186.2">D27</text>
<text x="294.6" y="188">D27</text>
<text x="326" y="188">RX2</text>
<text x="327.3" y="191.5">D4</text>
<text x="337.9" y="189.8">D4</text>
<text x="337.9" y="186.2">RX2</text>
<text x="282.7" y="196.8">D13</text>
<text x="282.7" y="193.3">D12</text>
<text x="294.6" y="195">D12</text>
<text x="327.3" y="195">D2</text>
<text x="337.9" y="196.8">D15</text>
<text x="337.9" y="193.3">D2</text>
<text x="280.8" y="200.4">GND2</text>
<text x="283.1" y="203.9">VIN</text>
<text x="294.6" y="202.1">GND2</text>
<text x="294.6" y="198.6">D13</text>
<text x="325.4" y="202.1">GND</text>
<text x="325.9" y="198.6">D15</text>
<text x="337.9" y="203.9">3V3</text>
<text x="337.9" y="200.4">GND</text>
<text x="294.6" y="205.6">VIN</text>
<text x="326.1" y="205.6">3V3</text>
</g>
</svg>
